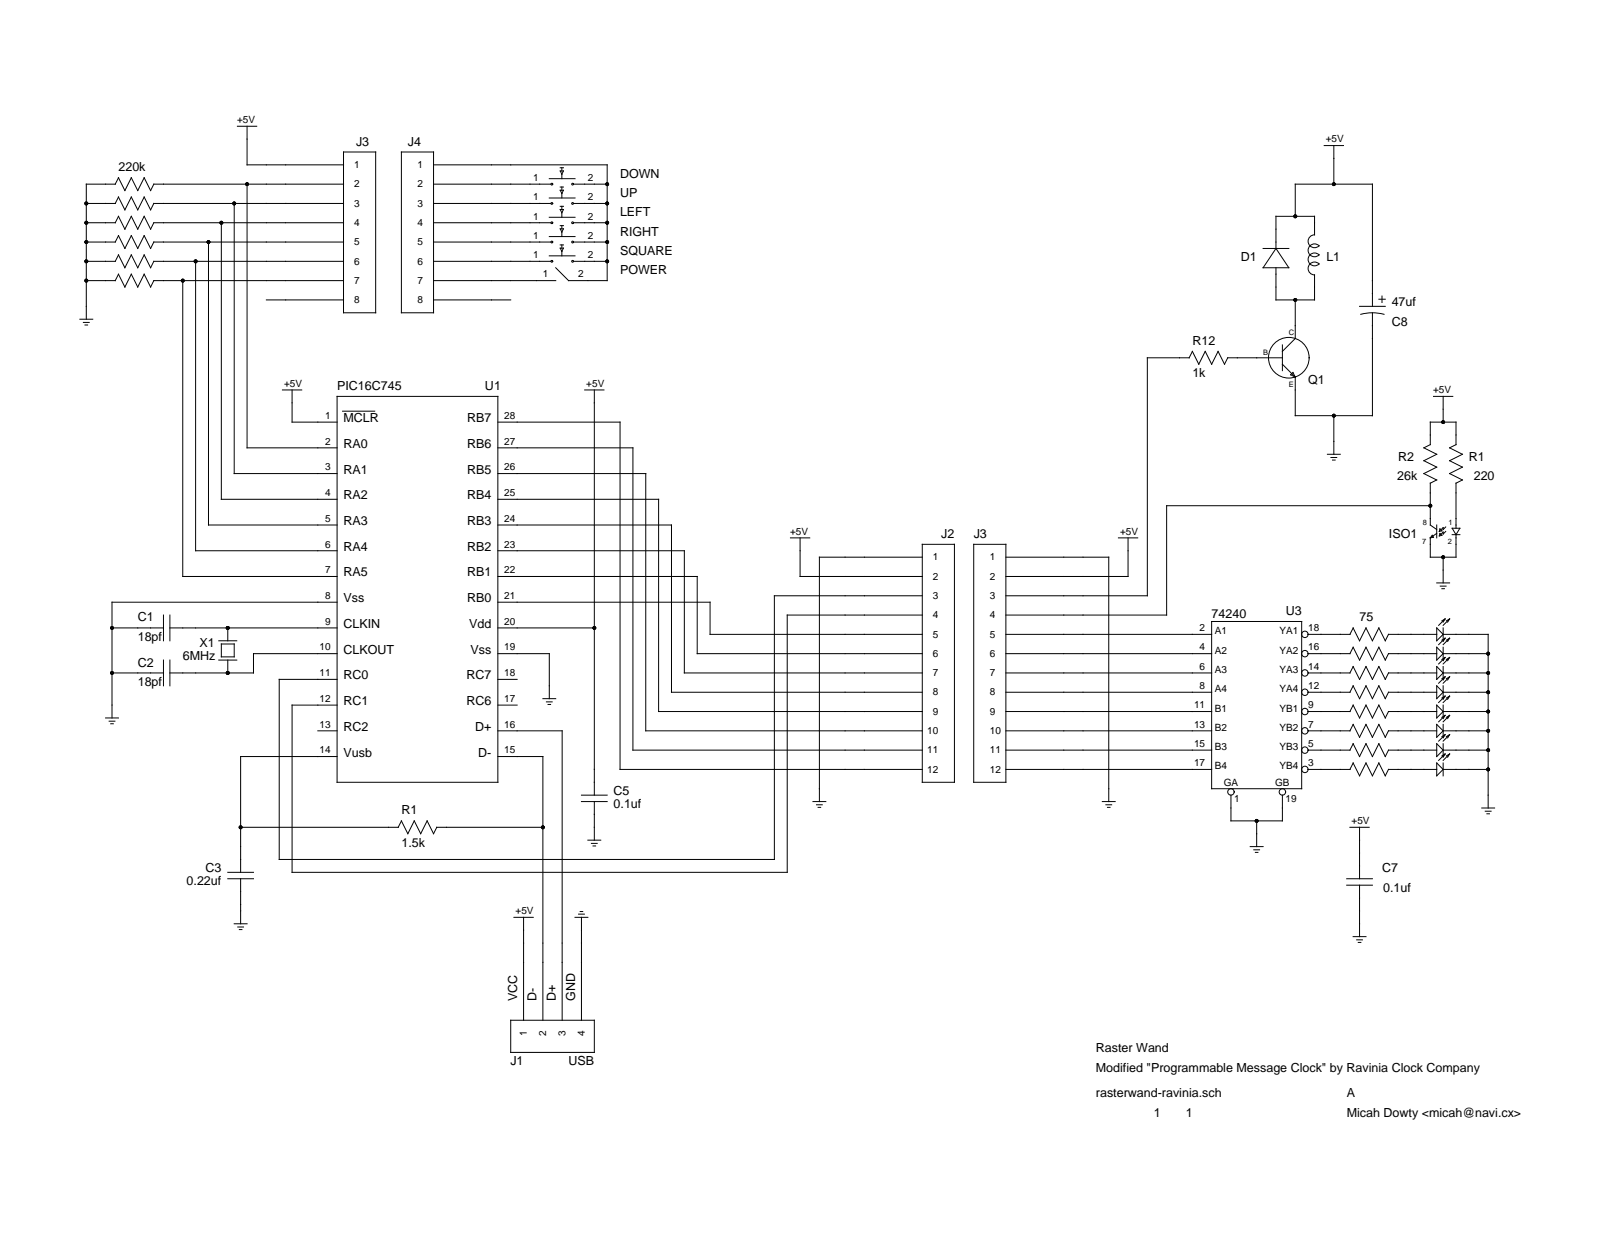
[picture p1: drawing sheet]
<svg xmlns="http://www.w3.org/2000/svg" width="279mm" height="216mm" viewBox="0 0 279 216" stroke-linecap="round" stroke-linejoin="round" font-family="sans-serif">
<g fill="none" stroke="#000" stroke-width=".17">
<path d="M15.1 38.9h5.1l.5-1.1 1.1 2.3 1.2-2.3 1.1 2.3 1.1-2.3 1.1 2.3 .6-1.2h33.2M15.1 35.6h5.1l.5-1.2 1.1 2.3 1.2-2.3 1.1 2.3 1.1-2.3 1.1 2.3 .6-1.1h33.2M38.7 38.9v48.4h20.2M40.9 35.6v47.2h18M41.5 22.1h3.4M43.2 32.2v46.1h15.7M43.2 22.1v6.7h16.9M60.1 32.2h-33.2l-.6 1.1-1.1-2.2-1.1 2.2-1.1-2.2-1.2 2.2-1.1-2.2-.5 1.1h-5.1v23.6M60.1 26.6h5.6v28.1h-5.6zM70.2 26.6h5.6v28.1h-5.6zM75.8 32.2h20.5M75.8 38.9h20.5"/>
<path d="M75.8 28.8h30.4v20.3h-6.8l-2.2-2.3M75.8 35.6h20.5M96 31.2h4.5M96 34.6h4.5M96 38h4.5M98 29.3h.5M98 29.9h.5l-.3 .6zM98 32.7h.5M98 33.3h.5l-.3 .5zM98 36.1h.5M98 36.6h.5l-.3 .6zM98 39.4h.5"/>
<path d="M98.2 29.3v.6M98.2 30.5v.7M98.2 32.7v.6M98.2 33.8v.8M98.2 36.1v.5M98.2 37.2v.8M98.2 39.4v.6M100.3 32.2h5.9M100.3 38.9h5.9M100.3 35.6h5.9M226.5 37.8v-5.6h13.5v21.4M231.5 25.4h3.4"/>
<path d="M233.2 25.4v6.8M14 55.8h2.2M14.6 56.4h1M14.9 56.8h.4M15.1 45.7h5.1l.5-1.1 1.1 2.2 1.2-2.2 1.1 2.2 1.1-2.2 1.1 2.2 .6-1.1h33.2M15.1 42.3h5.1l.5-1.1 1.1 2.2 1.2-2.2 1.1 2.2 1.1-2.2 1.1 2.2 .6-1.1h33.2M15.1 49.1h5.1l.5-1.2 1.1 2.3 1.2-2.3 1.1 2.3 1.1-2.3 1.1 2.3 .6-1.1h33.2M32 49.1v51.7h26.9M34.2 45.7v50.6h24.7M36.5 42.3v49.5h22.4M46.6 52.4h13.5M75.8 52.4h13.5"/>
<path d="M75.8 45.7h20.5M75.8 42.3h20.5M75.8 49.1h21.4M96 41.4h4.5M96 44.7h4.5M98 40h.5l-.3 .6zM98 42.8h.5M98 43.4h.5l-.3 .5zM98.2 40.6v.7M98.2 42.8v.6M98.2 43.9v.8M100.3 45.7h5.9"/>
<path d="M100.3 42.3h5.9M220.8 43.4h4.5M223.1 43.4v-5.6h6.7v3.3a1.12 1.12 0 0 0-1 1.5 1.12 1.12 0 0 0 1.8 .4 1.12 1.12 0 0 0-1.6 0 1.12 1.12 0 0 0 0 1.6 1.12 1.12 0 0 0 1.6 0 1.12 1.12 0 0 0-1.6 0 1.12 1.12 0 0 0 0 1.5 1.12 1.12 0 0 0 1.6 0 1.12 1.12 0 0 0-1.8 .4 1.12 1.12 0 0 0 1 1.6v4.3h-6.7v-5.6M223.1 43.4l2.2 3.4h-4.5zM226.5 52.4v6.8l-2.3 2.2M237.7 53.6h4.5M237.9 54.9a7.9 7.9 0 0 1 4.1 0M240 54.7v18h-13.5v-6.8M241.1 52.3h1.1M241.6 51.8v1.1M49.4 68.2h3.4M51.1 68.2v5.6h7.8"/>
<path d="M58.9 69.3h28.1v67.5h-28.1zM59.9 71.9h5.6M87 73.8h21.4v60.7h52.9M87 78.3h23.7v52.8h50.6M102.2 68.2h3.4M103.9 68.2v70.8M208.5 61.4l1.1 2.3 1.1-2.3 1.1 2.3 1.2-2.3 1.1 2.3 .6-1.1h9.5M208.5 61.4l-.6 1.2h-7.3v41.6h-24.7M224.2 63.7l2.3 2.2M224.2 60.3v4.5M226.1 65.1l.4 .8-.8-.4zM232.1 79.4h2.2"/>
<path d="M232.7 80h1M233.2 72.7v6.7M250.6 69.3h3.4M252.3 69.3v4.5M87 82.8h25.9v45h48.4M87 87.3h28.2v37.1h46.1M87 91.8h30.4v29.2h43.9M87 96.3h32.7v21.3h41.6M138.2 94h3.4M139.9 94v6.8h21.4M161.3 95.2h5.6v41.6h-5.6zM161.3 97.4h-18v42.7"/>
<path d="M170.2 95.2h5.7v41.6h-5.7zM175.9 97.4h18v42.7M195.5 94h3.4M197.2 94v6.8h-21.3M233 80.4h.4M250.1 84.5v7.3l1.1 .8M250.1 88.4h-46.1v19.1h-28.1M250.4 93.6l.2 .3-.5 .1zM251.2 83.9l-2.2-1.1 2.2-1.1-2.2-1.2 2.2-1.1-2.2-1.1 1.1-.6v-3.9h4.5v3.9l-1.1 .6 2.2 1.1-2.2 1.1 2.2 1.2-2.2 1.1 2.2 1.1M251.2 91.8v2.2M251.2 93.2l-1.1 .8M251.2 83.9l-1.1 .6"/>
<path d="M251.8 92.5l.3 .3-.4 .1zM251.8 93.2l.3 .4-.4 .1zM252.3 97.4v4.5M252.8 92.1l-.5 .5v-.4l-.4 .5M252.8 92.9l-.5 .5v-.4l-.4 .5M253.9 92.3h1.3l-.6 1.2zM253.9 93.5h1.3M254.6 84.5v7.8M254.6 93.5v3.9h-4.5v-3.4M255.7 83.9l-1.1 .6M19.6 109.8h9M19.6 117.6h9"/>
<path d="M28.6 107.5v4.5M28.6 115.4v4.5M29.7 109.8h29.2M29.7 107.5v4.5M29.7 115.4v4.5M38.3 115.4h3.1M38.3 112h3.1M38.7 112.6h2.2v2.2h-2.2zM39.8 109.8v2.2M39.8 115.4v2.2M58.9 105.3h-39.3v20.2M58.9 114.3h-14.6v3.3h-14.6"/>
<path d="M87 100.8h34.9v13.5h39.4M87 105.3h37.2v5.6h37.1M87 109.8h16.9M87 114.3h9v7.8M87 118.8h3.4M161.3 104.2h-25.9v46h-86.6v-31.4h10.1M161.3 107.5h-23.7v45h-86.5v-29.2h7.8M175.9 114.3h35.9M175.9 117.6h35.9M175.9 110.9h35.9M211.8 108.6h15.8v29.3h-15.8zM236.6 113.1l1.1 2.3 1.1-2.3 1.2 2.3 1.1-2.3 1.1 2.3 .6-1.1h8.4"/>
<path d="M236.6 116.5l1.1 2.3 1.1-2.3 1.2 2.3 1.1-2.3 1.1 2.3 .6-1.2h8.4M236.6 119.9l1.1 2.2 1.1-2.2 1.2 2.2 1.1-2.2 1.1 2.2 .6-1.1h8.4M236.6 109.8l1.1 2.2 1.1-2.2 1.2 2.2 1.1-2.2 1.1 2.2 .6-1.1h8.4M236.6 113.1l-.6 1.2h-7.3M236.6 116.5l-.6 1.1h-7.3M236.6 119.9l-.6 1.1h-7.3M236.6 109.8l-.6 1.1h-7.3M251.2 109.8l1.1 1.1-1.1 1.1zM251.2 113.1l1.1 1.2-1.1 1.1zM251.2 116.5l1.1 1.1-1.1 1.2zM251.2 119.9l1.1 1.1-1.1 1.1zM251.2 101.9h2.3"/>
<path d="M251.8 102.5h1M252.1 102.9h.5M252.3 114.3h7.9M252.3 117.6h7.9M252.3 109.8v2.2M252.3 113.1v2.3M252.3 116.5v2.3M252.3 119.9v2.2M252.3 110.9h7.9v30.4M252.7 108.2l-1.2 1.1M252.7 108.2l-.6 .3M252.7 108.2l-.4 .6"/>
<path d="M252.7 111.6l-1.2 1.1M252.7 111.6l-.6 .3M252.7 111.6l-.4 .5M252.7 114.9l-1.2 1.2M252.7 114.9l-.6 .4M252.7 114.9l-.4 .6M252.7 118.3l-1.2 1.1M252.7 118.3l-.6 .4M252.7 118.3l-.4 .6M253.5 108.2l-1.2 1.1M253.5 108.2l-.6 .3M253.5 108.2l-.4 .6"/>
<path d="M253.5 111.6l-1.2 1.1M253.5 111.6l-.6 .3M253.5 111.6l-.4 .5M253.5 114.9l-1.2 1.2M253.5 114.9l-.6 .4M253.5 114.9l-.4 .6M253.5 118.3l-1.2 1.1M253.5 118.3l-.6 .4M253.5 118.3l-.4 .6M18.5 125.5h2.2M19.1 126.1h1M19.4 126.5h.4"/>
<path d="M55.6 127.8h3.3M58.9 132.3h-16.8v20.2M87 127.8h11.3v50.6M87 132.3h7.9v46.1M87 123.3h3.4M94.9 122.1h2.3M95.5 122.7h1M95.8 123.2h.5M101.7 139h4.5M175.9 127.8h35.9M175.9 121h35.9M175.9 134.5h35.9"/>
<path d="M175.9 124.4h35.9M175.9 131.1h35.9M215.2 139v4.5h9v-4.5M236.6 126.6l1.1 2.3 1.1-2.3 1.2 2.3 1.1-2.3 1.1 2.3 .6-1.1h8.4M236.6 133.4l1.1 2.2 1.1-2.2 1.2 2.2 1.1-2.2 1.1 2.2 .6-1.1h8.4M236.6 123.3l1.1 2.2 1.1-2.2 1.2 2.2 1.1-2.2 1.1 2.2 .6-1.1h8.4M236.6 130l1.1 2.3 1.1-2.3 1.2 2.3 1.1-2.3 1.1 2.3 .6-1.2h8.4M236.6 126.6l-.6 1.2h-7.3M236.6 133.4l-.6 1.1h-7.3M236.6 123.3l-.6 1.1h-7.3M236.6 130l-.6 1.1h-7.3M251.2 123.3l1.1 1.1-1.1 1.1z"/>
<path d="M251.2 126.6l1.1 1.2-1.1 1.1zM251.2 130l1.1 1.1-1.1 1.2zM251.2 133.4l1.1 1.1-1.1 1.1zM252.3 127.8h7.9M252.3 123.3v2.2M252.3 126.6v2.3M252.3 130v2.3M252.3 133.4v2.2M252.3 121h7.9M252.3 134.5h7.9M252.3 124.4h7.9M252.3 131.1h7.9"/>
<path d="M252.7 121.7l-1.2 1.1M252.7 121.7l-.6 .3M252.7 121.7l-.4 .6M252.7 125.1l-1.2 1.1M252.7 125.1l-.6 .3M252.7 125.1l-.4 .5M252.7 128.4l-1.2 1.2M252.7 128.4l-.6 .4M252.7 128.4l-.4 .6M252.7 131.8l-1.2 1.1M252.7 131.8l-.6 .3M252.7 131.8l-.4 .6"/>
<path d="M253.5 121.7l-1.2 1.1M253.5 121.7l-.6 .3M253.5 121.7l-.4 .6M253.5 125.1l-1.2 1.1M253.5 125.1l-.6 .3M253.5 125.1l-.4 .5M253.5 128.4l-1.2 1.2M253.5 128.4l-.6 .4M253.5 128.4l-.4 .6M253.5 131.8l-1.2 1.1M253.5 131.8l-.6 .3M253.5 131.8l-.4 .6"/>
<path d="M39.8 153.6h4.5M39.8 152.5h4.5M42.1 153.6v7.9M42.1 144.6h27.5l.6-1.1 1.1 2.3 1.1-2.3 1.2 2.3 1.1-2.3 1.1 2.3 .6-1.2h18.5M101.2 159.8h1M101.4 159.4h.5M101.7 140.1h4.5M102.8 146.9h2.2M103.4 147.4h1M103.7 147.9h.4M103.9 140.1v6.8M142.1 140.1h2.3"/>
<path d="M142.8 140.7h1M143 141.1h.5M192.7 140.1h2.3M193.4 140.7h1M193.6 141.1h.5M218.6 148h2.2M219.2 148.6h1M219.5 149h.4M219.7 143.5v4.5M235.5 153.6h4.5M235.5 154.7h4.5M236 144.6h3.4"/>
<path d="M237.7 144.6v9M237.7 154.7v9M259.1 141.3h2.2M259.7 141.8h1M260 142.3h.4M40.9 161.5h2.3M41.6 162.1h1M41.8 162.5h.5M89.3 178.4h14.6v5.6h-14.6zM89.9 160.4h3.3M91.5 160.4v18M100.5 160.4h2.3"/>
<path d="M101.7 160.4v18M236.6 163.7h2.2M237.2 164.3h1M237.5 164.8h.4"/>
<circle cx="96.5" cy="32.2" r=".16"/>
<circle cx="96.5" cy="35.6" r=".16"/>
<circle cx="96.5" cy="38.9" r=".16"/>
<circle cx="100.1" cy="32.2" r=".16"/>
<circle cx="100.1" cy="35.6" r=".16"/>
<circle cx="100.1" cy="38.9" r=".16"/>
<circle cx="96.5" cy="45.7" r=".16"/>
<circle cx="96.5" cy="42.3" r=".16"/>
<circle cx="100.1" cy="45.7" r=".16"/>
<circle cx="100.1" cy="42.3" r=".16"/>
<circle cx="225.3" cy="62.5" r="3.6"/>
<circle cx="228.2" cy="110.9" r=".56"/>
<circle cx="228.2" cy="114.3" r=".56"/>
<circle cx="228.2" cy="117.6" r=".56"/>
<circle cx="215.2" cy="138.4" r=".56"/>
<circle cx="224.2" cy="138.4" r=".56"/>
<circle cx="228.2" cy="124.4" r=".56"/>
<circle cx="228.2" cy="127.8" r=".56"/>
<circle cx="228.2" cy="134.5" r=".56"/>
<circle cx="228.2" cy="121" r=".56"/>
<circle cx="228.2" cy="131.1" r=".56"/>
</g>
<g fill="#000">
<circle cx="15.1" cy="35.6" r=".34"/>
<circle cx="15.1" cy="38.9" r=".34"/>
<circle cx="38.7" cy="38.9" r=".34"/>
<circle cx="40.9" cy="35.6" r=".34"/>
<circle cx="43.2" cy="32.2" r=".34"/>
<circle cx="106.2" cy="32.2" r=".34"/>
<circle cx="106.2" cy="35.6" r=".34"/>
<circle cx="106.2" cy="38.9" r=".34"/>
<circle cx="226.5" cy="37.8" r=".34"/>
<circle cx="233.2" cy="32.2" r=".34"/>
<circle cx="15.1" cy="45.7" r=".34"/>
<circle cx="15.1" cy="42.3" r=".34"/>
<circle cx="15.1" cy="49.1" r=".34"/>
<circle cx="32" cy="49.1" r=".34"/>
<circle cx="34.2" cy="45.7" r=".34"/>
<circle cx="36.5" cy="42.3" r=".34"/>
<circle cx="106.2" cy="45.7" r=".34"/>
<circle cx="106.2" cy="42.3" r=".34"/>
<circle cx="226.5" cy="52.4" r=".34"/>
<circle cx="233.2" cy="72.7" r=".34"/>
<circle cx="252.3" cy="73.8" r=".34"/>
<circle cx="250.1" cy="88.4" r=".34"/>
<circle cx="252.3" cy="97.4" r=".34"/>
<circle cx="19.6" cy="109.8" r=".34"/>
<circle cx="19.6" cy="117.6" r=".34"/>
<circle cx="39.8" cy="109.8" r=".34"/>
<circle cx="39.8" cy="117.6" r=".34"/>
<circle cx="103.9" cy="109.8" r=".34"/>
<circle cx="260.2" cy="117.6" r=".34"/>
<circle cx="260.2" cy="114.3" r=".34"/>
<circle cx="260.2" cy="124.4" r=".34"/>
<circle cx="260.2" cy="131.1" r=".34"/>
<circle cx="260.2" cy="134.5" r=".34"/>
<circle cx="260.2" cy="127.8" r=".34"/>
<circle cx="260.2" cy="121" r=".34"/>
<circle cx="42.1" cy="144.6" r=".34"/>
<circle cx="94.9" cy="144.6" r=".34"/>
<circle cx="219.7" cy="143.5" r=".34"/>
</g>
<g font-size="2.2">
<text x="20.7" y="29.9">220k</text>
<text x="62.3" y="25.4">J3</text>
<text x="71.3" y="25.4">J4</text>
<text x="108.4" y="31.1">DOWN</text>
<text x="108.4" y="34.4">UP</text>
<text x="108.4" y="37.8">LEFT</text>
<text x="108.4" y="41.2">RIGHT</text>
<text x="108.4" y="44.6">SQUARE</text>
<text x="108.4" y="47.9">POWER</text>
<text x="216.9" y="45.7">D1</text>
<text x="231.9" y="45.7">L1</text>
<text x="243.3" y="53.6">47uf</text>
<text x="243.3" y="56.9">C8</text>
<text x="208.5" y="60.3">R12</text>
<text x="208.5" y="65.9">1k</text>
<text x="58.9" y="68.2">PIC16C745</text>
<text x="84.8" y="68.2">U1</text>
<text x="228.7" y="67">Q1</text>
<text x="60.1" y="73.8">MCLR</text>
<text x="81.7" y="73.8">RB7</text>
<text x="60.1" y="78.3">RA0</text>
<text x="60.1" y="82.8">RA1</text>
<text x="81.7" y="82.8">RB5</text>
<text x="81.7" y="78.3">RB6</text>
<text x="244.3" y="83.9">26k</text>
<text x="244.5" y="80.5">R2</text>
<text x="256.8" y="80.5">R1</text>
<text x="257.7" y="83.9">220</text>
<text x="60.1" y="87.3">RA2</text>
<text x="81.7" y="87.3">RB4</text>
<text x="60.1" y="91.8">RA3</text>
<text x="81.7" y="91.8">RB3</text>
<text x="164.6" y="94">J2</text>
<text x="170.2" y="94">J3</text>
<text x="242.8" y="94">ISO1</text>
<text x="60.1" y="96.3">RA4</text>
<text x="60.1" y="100.8">RA5</text>
<text x="81.7" y="100.8">RB1</text>
<text x="81.7" y="96.3">RB2</text>
<text x="60.1" y="105.3">Vss</text>
<text x="81.7" y="105.3">RB0</text>
<text x="224.8" y="107.5">U3</text>
<text x="24.1" y="108.6">C1</text>
<text x="24.1" y="112">18pf</text>
<text x="34.9" y="113.1">X1</text>
<text x="60.1" y="109.8">CLKIN</text>
<text x="82" y="109.8">Vdd</text>
<text x="211.8" y="108.1">74240</text>
<text x="237.7" y="108.6">75</text>
<text x="24.1" y="116.5">C2</text>
<text x="24.1" y="119.9">18pf</text>
<text x="32" y="115.4">6MHz</text>
<text x="60.1" y="114.3">CLKOUT</text>
<text x="60.1" y="118.8">RC0</text>
<text x="81.6" y="118.8">RC7</text>
<text x="82.3" y="114.3">Vss</text>
<text x="60.1" y="123.3">RC1</text>
<text x="81.6" y="123.3">RC6</text>
<text x="60.1" y="127.8">RC2</text>
<text x="83.1" y="127.8">D+</text>
<text x="60.1" y="132.3">Vusb</text>
<text x="83.6" y="132.3">D-</text>
<text x="70.2" y="142.4">R1</text>
<text x="107.3" y="139">C5</text>
<text x="107.3" y="141.3">0.1uf</text>
<text x="70.2" y="148">1.5k</text>
<text x="32.6" y="154.7">0.22uf</text>
<text x="35.9" y="152.5">C3</text>
<text x="241.7" y="152.5">C7</text>
<text x="241.8" y="155.9">0.1uf</text>
<text x="90.4" y="175" transform="rotate(-90 90.4 175)">VCC</text>
<text x="93.8" y="175" transform="rotate(-90 93.8 175)">D-</text>
<text x="97.2" y="175" transform="rotate(-90 97.2 175)">D+</text>
<text x="100.5" y="175" transform="rotate(-90 100.5 175)">GND</text>
<text x="191.6" y="184">Raster Wand</text>
<text x="89.2" y="186.2">J1</text>
<text x="99.4" y="186.2">USB</text>
<text x="191.6" y="187.4">Modified &quot;Programmable Message Clock&quot; by Ravinia Clock Company</text>
<text x="191.6" y="191.9">rasterwand-ravinia.sch</text>
<text x="235.5" y="191.9">A</text>
<text x="201.7" y="195.2">1</text>
<text x="207.4" y="195.2">1</text>
<text x="235.5" y="195.2">Micah Dowty &lt;micah@navi.cx&gt;</text>
</g>
<g font-size="1.7">
<text x="41.4" y="21.5">+5V</text>
<text x="61.9" y="29.4">1</text>
<text x="73" y="29.4">1</text>
<text x="231.8" y="24.9">+5V</text>
<text x="61.9" y="32.8">2</text>
<text x="73" y="32.8">2</text>
<text x="93.2" y="31.6">1</text>
<text x="93.2" y="35">1</text>
<text x="102.8" y="31.6">2</text>
<text x="102.8" y="35">2</text>
<text x="61.9" y="39.5">4</text>
<text x="61.9" y="36.1">3</text>
<text x="73" y="39.5">4</text>
<text x="73" y="36.1">3</text>
<text x="93.2" y="38.4">1</text>
<text x="93.2" y="41.8">1</text>
<text x="102.8" y="38.4">2</text>
<text x="102.8" y="41.8">2</text>
<text x="61.9" y="46.2">6</text>
<text x="61.9" y="42.9">5</text>
<text x="73" y="46.2">6</text>
<text x="73" y="42.9">5</text>
<text x="93.2" y="45.1">1</text>
<text x="102.8" y="45.1">2</text>
<text x="61.9" y="53">8</text>
<text x="61.9" y="49.6">7</text>
<text x="73" y="53">8</text>
<text x="73" y="49.6">7</text>
<text x="94.9" y="48.5">1</text>
<text x="101.1" y="48.5">2</text>
<text x="49.7" y="67.6">+5V</text>
<text x="102.5" y="67.6">+5V</text>
<text x="250.6" y="68.7">+5V</text>
<text x="56.8" y="73.2">1</text>
<text x="56.8" y="77.7">2</text>
<text x="88.2" y="77.7">27</text>
<text x="88.2" y="73.2">28</text>
<text x="56.8" y="82.2">3</text>
<text x="88.2" y="82.2">26</text>
<text x="56.8" y="86.7">4</text>
<text x="88.2" y="86.7">25</text>
<text x="56.8" y="91.2">5</text>
<text x="56.8" y="95.7">6</text>
<text x="88.2" y="95.7">23</text>
<text x="88.2" y="91.2">24</text>
<text x="138.1" y="93.5">+5V</text>
<text x="195.8" y="93.5">+5V</text>
<text x="56.8" y="100.2">7</text>
<text x="88.2" y="100.2">22</text>
<text x="163.1" y="101.3">2</text>
<text x="163.1" y="98">1</text>
<text x="173.1" y="101.3">2</text>
<text x="173.1" y="98">1</text>
<text x="56.8" y="104.7">8</text>
<text x="88.2" y="104.7">21</text>
<text x="163.1" y="104.7">3</text>
<text x="173.1" y="104.7">3</text>
<text x="55.9" y="113.7">10</text>
<text x="56.8" y="109.2">9</text>
<text x="88.2" y="113.7">19</text>
<text x="88.2" y="109.2">20</text>
<text x="163.1" y="108.1">4</text>
<text x="163.1" y="111.5">5</text>
<text x="173.1" y="108.1">4</text>
<text x="173.1" y="111.5">5</text>
<text x="209.8" y="110.3">2</text>
<text x="209.8" y="113.7">4</text>
<text x="212.4" y="110.9">A1</text>
<text x="223.7" y="110.9">YA1</text>
<text x="228.7" y="110.3">18</text>
<text x="228.7" y="113.7">16</text>
<text x="55.9" y="118.2">11</text>
<text x="88.2" y="118.2">18</text>
<text x="163.1" y="114.8">6</text>
<text x="163.1" y="118.2">7</text>
<text x="173.1" y="114.8">6</text>
<text x="173.1" y="118.2">7</text>
<text x="209.8" y="117.1">6</text>
<text x="212.4" y="114.3">A2</text>
<text x="212.4" y="117.6">A3</text>
<text x="223.7" y="114.3">YA2</text>
<text x="223.7" y="117.6">YA3</text>
<text x="228.7" y="117.1">14</text>
<text x="55.9" y="122.7">12</text>
<text x="88.2" y="122.7">17</text>
<text x="163.1" y="121.6">8</text>
<text x="163.1" y="125">9</text>
<text x="173.1" y="121.6">8</text>
<text x="173.1" y="125">9</text>
<text x="208.8" y="123.8">11</text>
<text x="209.8" y="120.5">8</text>
<text x="212.4" y="121">A4</text>
<text x="212.4" y="124.4">B1</text>
<text x="223.7" y="121">YA4</text>
<text x="223.7" y="124.4">YB1</text>
<text x="228.7" y="120.5">12</text>
<text x="228.7" y="123.8">9</text>
<text x="55.9" y="127.2">13</text>
<text x="55.9" y="131.7">14</text>
<text x="88.2" y="131.7">15</text>
<text x="88.2" y="127.2">16</text>
<text x="162.1" y="128.3">10</text>
<text x="162.1" y="131.7">11</text>
<text x="173.1" y="128.3">10</text>
<text x="173.1" y="131.7">11</text>
<text x="208.8" y="127.2">13</text>
<text x="208.8" y="130.6">15</text>
<text x="212.4" y="127.8">B2</text>
<text x="212.4" y="131.1">B3</text>
<text x="223.7" y="127.8">YB2</text>
<text x="223.7" y="131.1">YB3</text>
<text x="228.7" y="127.2">7</text>
<text x="228.7" y="130.6">5</text>
<text x="162.1" y="135.1">12</text>
<text x="173.1" y="135.1">12</text>
<text x="208.8" y="133.9">17</text>
<text x="212.4" y="134.5">B4</text>
<text x="214" y="137.3">GA</text>
<text x="223" y="137.3">GB</text>
<text x="223.7" y="134.5">YB4</text>
<text x="228.7" y="133.9">3</text>
<text x="215.8" y="140.1">1</text>
<text x="224.8" y="140.1">19</text>
<text x="236.3" y="144.1">+5V</text>
<text x="90.1" y="159.8">+5V</text>
<text x="92.1" y="181.2" transform="rotate(-90 92.1 181.2)">1</text>
<text x="95.5" y="181.2" transform="rotate(-90 95.5 181.2)">2</text>
<text x="98.9" y="181.2" transform="rotate(-90 98.9 181.2)">3</text>
<text x="102.2" y="181.2" transform="rotate(-90 102.2 181.2)">4</text>
</g>
<g font-size="1.3">
<text x="225.3" y="58.6">C</text>
<text x="220.8" y="62">B</text>
<text x="225.3" y="67.6">E</text>
<text x="248.7" y="95.2">7</text>
<text x="248.8" y="91.8">8</text>
<text x="253.2" y="95.2">2</text>
<text x="253.3" y="91.8">1</text>
</g>
</svg>
